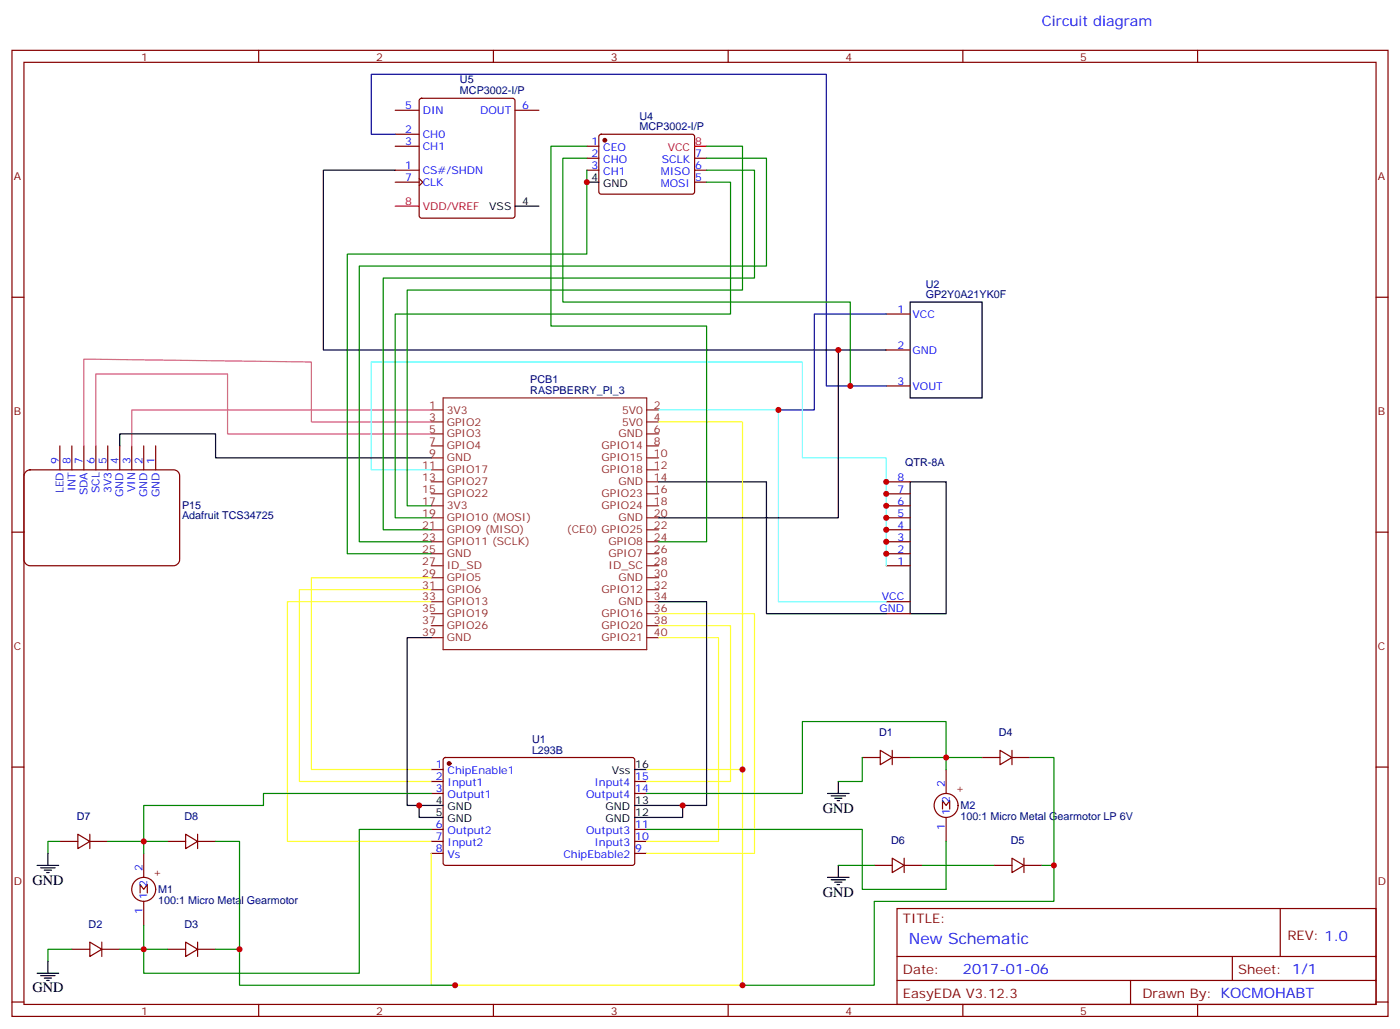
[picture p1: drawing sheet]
<svg xmlns="http://www.w3.org/2000/svg" width="412mm" height="303mm" viewBox="0 0 412 303" stroke-linecap="round" stroke-linejoin="round" font-family="sans-serif">
<g fill="none" stroke="#870000" stroke-width=".35">
<path d="M3.5 14.8h405.4v284.4h-405.4zM7.1 18.3h398.2v277.3h-398.2zM76.2 14.8v3.5M145.3 14.8v3.5M214.5 14.8v3.5M283.6 14.8v3.5M352.8 14.8v3.5M116.4 32.5h7.1M116.4 39.5h7.1M123.7 29.1l.5-.2h26.8l.5 .2 .2 .5v33.9l-.2 .5-.5 .2h-26.8l-.5-.2-.2-.5v-33.9zM151.7 32.5h7M176.6 39.7l.5-.2 27.1 .1 .4 .6-.1 16.5-.6 .5-27.1-.1-.4-.7v-16.2z"/>
<path d="M116.4 43h7.1M116.4 50.1h7.1M116.4 53.6h7.1M123.5 52.6l1 1-1 1.1M172.9 43h3.5M172.9 50.1h3.5M172.9 46.6h3.5M204.6 50.1h3.5M204.6 53.6h3.5M204.6 46.6h3.5M3.5 87.5h3.6M261.1 92.4h7"/>
<path d="M405.3 87.5h3.6M261.1 103h7M261.1 113.6h7M7.6 138.8l1.2-.5h42.4a1.76 1.76 0 0 1 1.7 1.8v24.6a1.89 1.89 0 0 1-1.7 1.8h-42.4a1.89 1.89 0 0 1-1.7-1.8v-24.6zM17.6 131.2v7.1M21.2 131.2v7.1M24.7 131.2v7.1M28.2 131.2v7.1M31.7 131.2v7.1M35.3 131.2v7.1M38.8 131.2v7.1M42.3 131.2v7.1"/>
<path d="M45.9 131.2v7.1M3.5 156.6h3.6M261.1 159.5h7M261.1 155.9h7M261.1 152.4h7M261.1 148.9h7M261.1 145.3h7M261.1 141.8h7M405.3 156.6h3.6M261.1 166.5h7M261.1 163h7M261.1 177.1h7"/>
<path d="M261.1 180.6h7M3.5 225.8h3.6M127 226.5h3.5M127 230h3.5M127 233.5h3.5M130.8 223.2l.4-.2h55.3l.5 .7-.1 30.6-.6 .4-55.3-.1-.5-.6v-30.3zM187 230h3.5M187 233.5h3.5M254 223h5.3M259.3 220.8l3.5 2.2-3.5 2.1zM262.8 223h5.3M262.8 220.8v4.3"/>
<path d="M277.6 238.1v-2.4l1.1 1.4 1.1-1.4v2.4M278.7 226.5v7M289.3 223h5.3M294.6 220.8l3.5 2.2-3.5 2.1zM298.1 223h5.3M298.1 220.8v4.3M405.3 225.8h3.6M17.6 247.7h5.3M22.9 245.5l3.6 2.2-3.6 2.1zM26.5 247.7h5.2M26.5 245.5v4.3M42.3 251.2v7"/>
<path d="M49.4 247.7h5.3M54.7 245.5l3.5 2.2-3.5 2.1zM58.2 247.7h5.3M58.2 245.5v4.3M127 244.1h3.5M127 247.7h3.5M127 251.2h3.5M187 244.1h3.5M187 247.7h3.5M187 251.2h3.5M257.5 254.7h5.3M262.8 252.6l3.5 2.1-3.5 2.1z"/>
<path d="M266.3 254.7h5.3M266.3 252.6v4.2M278.7 240.6v7.1M292.8 254.7h5.3M298.1 252.6l3.5 2.1-3.5 2.1zM301.6 254.7h5.3M301.6 252.6v4.2M21.2 279.4h5.3M26.5 277.3l3.5 2.1-3.5 2.1zM30 279.4h5.3M30 277.3v4.2M41.3 262.8v-2.4l1 1.4 1.1-1.4v2.4"/>
<path d="M42.3 265.3v7M49.4 279.4h5.3M54.7 277.3l3.5 2.1-3.5 2.1zM58.2 279.4h5.3M58.2 277.3v4.2M264.2 267.4h141.1v28.2h-141.1zM377.1 267.4v14.1M3.5 294.9h3.6M76.2 295.6v3.6M145.3 295.6v3.6M214.5 295.6v3.6M264.2 281.5h141.1"/>
<path d="M264.2 288.6h141.1M283.6 295.6v3.6M333 288.6v7M352.8 295.6v3.6M363 281.5v7.1M405.3 294.9h3.6"/>
<circle cx="278.7" cy="237.1" r="3.5"/>
<circle cx="42.3" cy="261.8" r="3.5"/>
</g>
<g fill="none" stroke="#8c2424" stroke-width=".35">
<path d="M130.5 117.1h60v74.1h-60zM127 120.7h3.5M127 124.2h3.5M127 127.7h3.5M127 131.2h3.5M127 134.8h3.5M127 138.3h3.5M190.5 120.7h3.5M190.5 124.2h3.5M190.5 127.7h3.5M190.5 131.2h3.5M190.5 134.8h3.5"/>
<path d="M190.5 138.3h3.5M127 141.8h3.5M127 145.3h3.5M127 148.9h3.5M127 152.4h3.5M127 155.9h3.5M127 159.5h3.5M190.5 141.8h3.5M190.5 145.3h3.5M190.5 148.9h3.5M190.5 152.4h3.5M190.5 155.9h3.5"/>
<path d="M190.5 159.5h3.5M127 163h3.5M127 166.5h3.5M127 170h3.5M127 173.6h3.5M127 177.1h3.5M190.5 163h3.5M190.5 166.5h3.5M190.5 170h3.5M190.5 173.6h3.5M190.5 177.1h3.5M127 180.6h3.5"/>
<path d="M127 184.2h3.5M127 187.7h3.5M190.5 180.6h3.5M190.5 184.2h3.5M190.5 187.7h3.5"/>
</g>
<g fill="none" stroke="#000" stroke-width=".35">
<path d="M116.4 50.1h-21.2v52.9h165.9M172.9 53.6h3.5M151.7 60.7h7M268.1 88.9h21.2v28.2h-21.2zM246.9 103v49.4h-52.9M35.3 131.2v-3.5h28.2v7.1h63.5M194 141.8h31.8v38.8h35.3M268.1 141.8h10.6v38.8h-10.6zM194 177.1h14.1v60h-21.1M127 187.7h-7.1v49.4h10.6M123.5 237.1v3.5h7M187 226.5h3.5"/>
<path d="M201.1 237.1v3.5h-14.1M243.8 233.5h6.3M244.8 234.2h4.3M245.9 234.9h2.1M246.6 235.7h.7M246.9 230v3.5M10.9 254.7h6.4M12 255.4h4.2M13.1 256.1h2.1M13.8 256.8h.7M14.1 251.2v3.5M243.8 258.2h6.3"/>
<path d="M244.8 258.9h4.3M245.9 259.6h2.1M246.9 254.7v3.5M246.6 260.4h.7M10.9 286.5h6.4M12 287.2h4.2M13.1 287.9h2.1M13.8 288.6h.7M14.1 282.9v3.6"/>
</g>
<path d="M204.6 43h3.5M116.4 60.7h7.1" fill="none" stroke="#f00" stroke-width=".35"/>
<g fill="#870000" stroke="#870000" stroke-width=".35">
<circle cx="132.3" cy="224.7" r=".53"/>
<circle cx="178.2" cy="41.3" r=".53"/>
</g>
<path d="M127 138.3h-17.6v-31.8h127v28.3h24.7v31.7M194 120.7h35.3v56.4h31.8" fill="none" stroke="#6ff" stroke-width=".35"/>
<path d="M127 120.7h-88.2v10.5M127 124.2h-35.3v-17.7l-67-.8v25.5M127 127.7h-60v-17.6h-38.8v21.1" fill="none" stroke="#f39" stroke-width=".35"/>
<path d="M116.4 39.5h-7v-17.6h134v91.7h17.7M261.1 92.4h-21.2v28.3h-10.6" fill="none" stroke="#009" stroke-width=".35"/>
<path d="M194 124.2h24.7v102.3h-28.2M127 170h-35.3v56.5h35.3M127 173.6h-38.8v56.4h38.8M127 177.1h-42.3v70.6h42.3M194 180.6h28.2v70.6h-31.7M194 184.2h21.2v45.8h-24.7M194 187.7h17.7v60h-21.2M218.7 226.5v63.5h-91.7v-38.8" fill="none" stroke="#ff3" stroke-width=".35"/>
<g fill="none" stroke="#008700" stroke-width=".35">
<path d="M172.9 43h-10.6v53h45.8v63.5h-14.1M172.9 46.6h-7.1v42.3h84.7v24.7M172.9 50.1v24.7h-70.6v88.2h24.7M208.1 43h10.6v42.4h-98.8v63.5h7.1M208.1 46.6h17.7v31.7h-120v81.2h21.2M208.1 50.1h14.1v31.7h-109.3v74.1h14.1M208.1 53.6h7.1v38.8h-98.8v60h10.6M127 233.5h-49.4v3.6h-35.3v10.6h7.1M254 223v7h-7.1M268.1 223h21.2M278.7 226.5v-14.1h-42.3v21.1h-45.9M303.4 223h7v31.7h-3.5"/>
<path d="M17.6 247.7h-3.5v3.5M31.7 247.7h10.6v3.5M63.5 247.7h7.1v31.7h-7.1M127 244.1h-21.2v42.4h-63.5v-14.2M190.5 244.1h63.5v17.7h24.7v-14.1M246.9 254.7h10.6M271.6 254.7h21.2M310.4 254.7v10.6h-52.9v24.7h-38.8M21.2 279.4h-7.1v3.5M35.3 279.4h14.1M70.6 279.4v10.6h63.5"/>
</g>
<g fill="#c00">
<circle cx="229.3" cy="120.6" r=".88"/>
<circle cx="246.9" cy="103" r=".88"/>
<circle cx="42.3" cy="247.6" r=".88"/>
<circle cx="42.3" cy="279.4" r=".88"/>
<circle cx="70.6" cy="279.4" r=".88"/>
<circle cx="278.7" cy="223" r=".88"/>
<circle cx="218.7" cy="290" r=".88"/>
<circle cx="310.4" cy="254.7" r=".88"/>
<circle cx="261.1" cy="163" r=".88"/>
<circle cx="261.1" cy="159.5" r=".88"/>
<circle cx="261.1" cy="155.9" r=".88"/>
<circle cx="261.1" cy="152.4" r=".88"/>
<circle cx="261.1" cy="148.9" r=".88"/>
<circle cx="261.1" cy="145.3" r=".88"/>
<circle cx="261.1" cy="141.8" r=".88"/>
<circle cx="123.5" cy="237.1" r=".88"/>
<circle cx="201.1" cy="237.1" r=".88"/>
<circle cx="218.7" cy="226.5" r=".88"/>
<circle cx="134.1" cy="290" r=".88"/>
<circle cx="250.5" cy="113.6" r=".88"/>
<circle cx="172.9" cy="53.6" r=".88"/>
</g>
<text font-size="4.6" fill="#00f" x="267.8" y="278">New Schematic</text>
<g font-size="4.2" fill="#00f">
<text x="306.9" y="7.8">Circuit diagram</text>
<text x="283.6" y="286.8">2017-01-06</text>
</g>
<g font-size="4.2">
<text x="242.4" y="239.2">GND</text>
<text x="9.5" y="260.4">GND</text>
<text x="242.4" y="263.9">GND</text>
<text x="9.5" y="292.1">GND</text>
</g>
<g font-size="3.9" fill="#800">
<text x="266" y="271.6">TITLE:</text>
<text x="379.2" y="276.6">REV: 1.0</text>
<text x="266" y="286.8">Date:</text>
<text x="364.8" y="286.8">Sheet: 1/1</text>
<text x="266" y="293.9">EasyEDA V3.12.3</text>
<text x="336.5" y="293.9">Drawn By: KOCMOHABT</text>
</g>
<g font-size="3.2" fill="#800">
<text x="41.6" y="17.8">1</text>
<text x="110.8" y="17.8">2</text>
<text x="179.9" y="17.8">3</text>
<text x="249.1" y="17.8">4</text>
<text x="318.2" y="17.8">5</text>
<text x="4.1" y="52.9">A</text>
<text x="405.9" y="52.9">A</text>
<text x="4.1" y="122.1">B</text>
<text x="405.9" y="122.1">B</text>
<text x="4.1" y="191.2">C</text>
<text x="405.9" y="191.2">C</text>
<text x="281.5" y="233.2">+</text>
<text x="45.2" y="257.9">+</text>
<text x="4.1" y="260.4">D</text>
<text x="405.9" y="260.4">D</text>
<text x="41.6" y="298.6">1</text>
<text x="110.8" y="298.6">2</text>
<text x="179.9" y="298.6">3</text>
<text x="249.1" y="298.6">4</text>
<text x="318.2" y="298.6">5</text>
</g>
<g font-size="3.2" fill="#000080">
<text x="135.5" y="27.8">MCP3002-I/P</text>
<text x="135.5" y="24.5">U5</text>
<text x="188.4" y="35.4">U4</text>
<text x="188.4" y="38.3">MCP3002-I/P</text>
<text x="272.7" y="87.7">GP2Y0A21YK0F</text>
<text x="272.7" y="84.8">U2</text>
<text x="156.2" y="112.7">PCB1</text>
<text x="156.2" y="115.9">RASPBERRY_PI_3</text>
<text x="266.6" y="137.2">QTR-8A</text>
<text x="53.6" y="149.7">P15</text>
<text x="53.6" y="152.8">Adafruit TCS34725</text>
<text x="156.7" y="221.8">L293B</text>
<text x="156.7" y="218.6">U1</text>
<text x="258.9" y="216.6">D1</text>
<text x="294.2" y="216.6">D4</text>
<text x="282.9" y="238.2">M2</text>
<text x="22.6" y="241.3">D7</text>
<text x="54.3" y="241.3">D8</text>
<text x="282.9" y="241.4">100:1 Micro Metal Gearmotor LP 6V</text>
<text x="262.5" y="248.4">D6</text>
<text x="297.8" y="248.4">D5</text>
<text x="46.6" y="262.9">M1</text>
<text x="46.6" y="266.1">100:1 Micro Metal Gearmotor</text>
<text x="26.1" y="273.1">D2</text>
<text x="54.3" y="273.1">D3</text>
</g>
<g font-size="3.2" fill="#00f">
<text x="119.3" y="32.1">5</text>
<text x="124.5" y="33.5">DIN</text>
<text x="141.4" y="33.5">DOUT</text>
<text x="153.8" y="32.1">6</text>
<text x="119.3" y="39.2">2</text>
<text x="124.5" y="40.6">CH0</text>
<text x="119.3" y="42.7">3</text>
<text x="124.5" y="44.1">CH1</text>
<text x="174.2" y="42.7">1</text>
<text x="174.2" y="46.2">2</text>
<text x="177.7" y="44.5">CEO</text>
<text x="177.7" y="48">CHO</text>
<text x="195" y="48">SCLK</text>
<text x="204.8" y="46.2">7</text>
<text x="119.3" y="49.7">1</text>
<text x="119.3" y="53.3">7</text>
<text x="124.5" y="51.2">CS#/SHDN</text>
<text x="174.2" y="49.7">3</text>
<text x="177.7" y="51.5">CH1</text>
<text x="194.6" y="51.5">MISO</text>
<text x="204.8" y="53.3">5</text>
<text x="204.8" y="49.7">6</text>
<text x="124.5" y="54.7">CLK</text>
<text x="194.6" y="55">MOSI</text>
<text x="264.3" y="92.1">1</text>
<text x="268.8" y="93.5">VCC</text>
<text x="264.3" y="102.7">2</text>
<text x="268.8" y="104.1">GND</text>
<text x="264.3" y="113.2">3</text>
<text x="268.8" y="114.7">VOUT</text>
<text x="17.3" y="136.5" transform="rotate(-90 17.3 136.5)">9</text>
<text x="20.8" y="136.5" transform="rotate(-90 20.8 136.5)">8</text>
<text x="24.3" y="136.5" transform="rotate(-90 24.3 136.5)">7</text>
<text x="27.9" y="136.5" transform="rotate(-90 27.9 136.5)">6</text>
<text x="31.4" y="136.5" transform="rotate(-90 31.4 136.5)">5</text>
<text x="34.9" y="136.5" transform="rotate(-90 34.9 136.5)">4</text>
<text x="38.4" y="136.5" transform="rotate(-90 38.4 136.5)">3</text>
<text x="42" y="136.7" transform="rotate(-90 42 136.7)">2</text>
<text x="45.5" y="136.7" transform="rotate(-90 45.5 136.7)">1</text>
<text x="264.3" y="141.5">8</text>
<text x="18.7" y="145.2" transform="rotate(-90 18.7 145.2)">LED</text>
<text x="22.2" y="144.7" transform="rotate(-90 22.2 144.7)">INT</text>
<text x="25.8" y="145.8" transform="rotate(-90 25.8 145.8)">SDA</text>
<text x="29.3" y="145.1" transform="rotate(-90 29.3 145.1)">SCL</text>
<text x="32.8" y="145.2" transform="rotate(-90 32.8 145.2)">3V3</text>
<text x="36.3" y="146.3" transform="rotate(-90 36.3 146.3)">GND</text>
<text x="39.9" y="144.9" transform="rotate(-90 39.9 144.9)">VIN</text>
<text x="43.4" y="146.4" transform="rotate(-90 43.4 146.4)">GND</text>
<text x="47" y="146.4" transform="rotate(-90 47 146.4)">GND</text>
<text x="264.3" y="148.5">6</text>
<text x="264.3" y="145">7</text>
<text x="264.3" y="155.6">4</text>
<text x="264.3" y="152">5</text>
<text x="264.3" y="159.1">3</text>
<text x="264.3" y="166.2">1</text>
<text x="264.3" y="162.6">2</text>
<text x="259.7" y="176.7">VCC</text>
<text x="259.1" y="180.3">GND</text>
<text x="128.3" y="226.1">1</text>
<text x="131.8" y="227.9">ChipEnable1</text>
<text x="128.3" y="229.7">2</text>
<text x="128.3" y="233.2">3</text>
<text x="131.8" y="231.4">Input1</text>
<text x="175.1" y="231.4">Input4</text>
<text x="187.1" y="233.2">14</text>
<text x="187.1" y="229.7">15</text>
<text x="278.3" y="231.8" transform="rotate(-90 278.3 231.8)">2</text>
<text x="131.8" y="234.9">Output1</text>
<text x="172.7" y="234.9">Output4</text>
<text x="279.8" y="239.9" transform="rotate(-90 279.8 239.9)">1</text>
<text x="279.8" y="236.3" transform="rotate(-90 279.8 236.3)">2</text>
<text x="128.3" y="243.8">6</text>
<text x="131.8" y="245.5">Output2</text>
<text x="172.7" y="245.5">Output3</text>
<text x="187.1" y="243.8">11</text>
<text x="278.3" y="244.4" transform="rotate(-90 278.3 244.4)">1</text>
<text x="128.3" y="247.3">7</text>
<text x="128.3" y="250.8">8</text>
<text x="131.8" y="249.1">Input2</text>
<text x="175.1" y="249.1">Input3</text>
<text x="187.1" y="250.8">9</text>
<text x="187.1" y="247.3">10</text>
<text x="42" y="256.5" transform="rotate(-90 42 256.5)">2</text>
<text x="131.8" y="252.6">Vs</text>
<text x="166" y="252.6">ChipEbable2</text>
<text x="43.4" y="261" transform="rotate(-90 43.4 261)">2</text>
<text x="42" y="269.1" transform="rotate(-90 42 269.1)">1</text>
<text x="43.4" y="264.6" transform="rotate(-90 43.4 264.6)">1</text>
</g>
<g font-size="3.2" fill="#f00">
<text x="196.7" y="44.5">VCC</text>
<text x="204.8" y="42.7">8</text>
<text x="119.3" y="60.3">8</text>
<text x="124.5" y="61.7">VDD/VREF</text>
</g>
<g font-size="3.2">
<text x="174.2" y="53.3">4</text>
<text x="177.7" y="55">GND</text>
<text x="144.1" y="61.7">VSS</text>
<text x="153.8" y="60.3">4</text>
<text x="180.2" y="227.9">Vss</text>
<text x="187.1" y="226.1">16</text>
<text x="128.3" y="236.7">4</text>
<text x="131.8" y="238.5">GND</text>
<text x="178.4" y="238.5">GND</text>
<text x="187.1" y="236.7">13</text>
<text x="128.3" y="240.2">5</text>
<text x="131.8" y="242">GND</text>
<text x="178.4" y="242">GND</text>
<text x="187.1" y="240.2">12</text>
</g>
<g font-size="3.2" fill="#8d2323">
<text x="126.4" y="120.3">1</text>
<text x="126.4" y="123.8">3</text>
<text x="131.6" y="121.7">3V3</text>
<text x="131.6" y="125.2">GPIO2</text>
<text x="183.2" y="121.7">5V0</text>
<text x="183.2" y="125.2">5V0</text>
<text x="192.6" y="120.3">2</text>
<text x="192.6" y="123.8">4</text>
<text x="126.4" y="127.4">5</text>
<text x="126.4" y="130.9">7</text>
<text x="131.6" y="128.8">GPIO3</text>
<text x="182.2" y="128.8">GND</text>
<text x="192.6" y="127.4">6</text>
<text x="192.6" y="130.9">8</text>
<text x="124.4" y="137.9">11</text>
<text x="126.4" y="134.4">9</text>
<text x="131.6" y="132.3">GPIO4</text>
<text x="131.6" y="135.8">GND</text>
<text x="177.2" y="132.3">GPIO14</text>
<text x="177.2" y="135.8">GPIO15</text>
<text x="192.6" y="134.4">10</text>
<text x="192.6" y="137.9">12</text>
<text x="124.4" y="141.5">13</text>
<text x="131.6" y="139.3">GPIO17</text>
<text x="131.6" y="142.9">GPIO27</text>
<text x="177.2" y="139.3">GPIO18</text>
<text x="182.2" y="142.9">GND</text>
<text x="192.6" y="141.5">14</text>
<text x="124.4" y="145">15</text>
<text x="124.4" y="148.5">17</text>
<text x="131.6" y="146.4">GPIO22</text>
<text x="131.6" y="149.9">3V3</text>
<text x="177.2" y="146.4">GPIO23</text>
<text x="177.2" y="149.9">GPIO24</text>
<text x="192.6" y="145">16</text>
<text x="192.6" y="148.5">18</text>
<text x="124.4" y="152">19</text>
<text x="124.4" y="155.6">21</text>
<text x="131.6" y="153.5">GPIO10 (MOSI)</text>
<text x="182.2" y="153.5">GND</text>
<text x="192.6" y="152">20</text>
<text x="192.6" y="155.6">22</text>
<text x="124.4" y="159.1">23</text>
<text x="131.6" y="157">GPIO9 (MISO)</text>
<text x="131.6" y="160.5">GPIO11 (SCLK)</text>
<text x="167" y="157">(CE0) GPIO25</text>
<text x="179.2" y="160.5">GPIO8</text>
<text x="192.6" y="159.1">24</text>
<text x="124.4" y="162.6">25</text>
<text x="124.4" y="166.2">27</text>
<text x="131.6" y="164">GND</text>
<text x="131.6" y="167.6">ID_SD</text>
<text x="179.2" y="164">GPIO7</text>
<text x="179.3" y="167.6">ID_SC</text>
<text x="192.6" y="162.6">26</text>
<text x="192.6" y="166.2">28</text>
<text x="124.4" y="169.7">29</text>
<text x="124.4" y="173.2">31</text>
<text x="131.6" y="171.1">GPIO5</text>
<text x="182.2" y="171.1">GND</text>
<text x="192.6" y="169.7">30</text>
<text x="192.6" y="173.2">32</text>
<text x="124.4" y="176.7">33</text>
<text x="131.6" y="174.6">GPIO6</text>
<text x="131.6" y="178.2">GPIO13</text>
<text x="177.2" y="174.6">GPIO12</text>
<text x="182.2" y="178.2">GND</text>
<text x="192.6" y="176.7">34</text>
<text x="124.4" y="180.3">35</text>
<text x="124.4" y="183.8">37</text>
<text x="131.6" y="181.7">GPIO19</text>
<text x="131.6" y="185.2">GPIO26</text>
<text x="177.2" y="181.7">GPIO16</text>
<text x="177.2" y="185.2">GPIO20</text>
<text x="192.6" y="180.3">36</text>
<text x="192.6" y="183.8">38</text>
<text x="124.4" y="187.3">39</text>
<text x="131.6" y="188.7">GND</text>
<text x="177.2" y="188.7">GPIO21</text>
<text x="192.6" y="187.3">40</text>
</g>
</svg>
